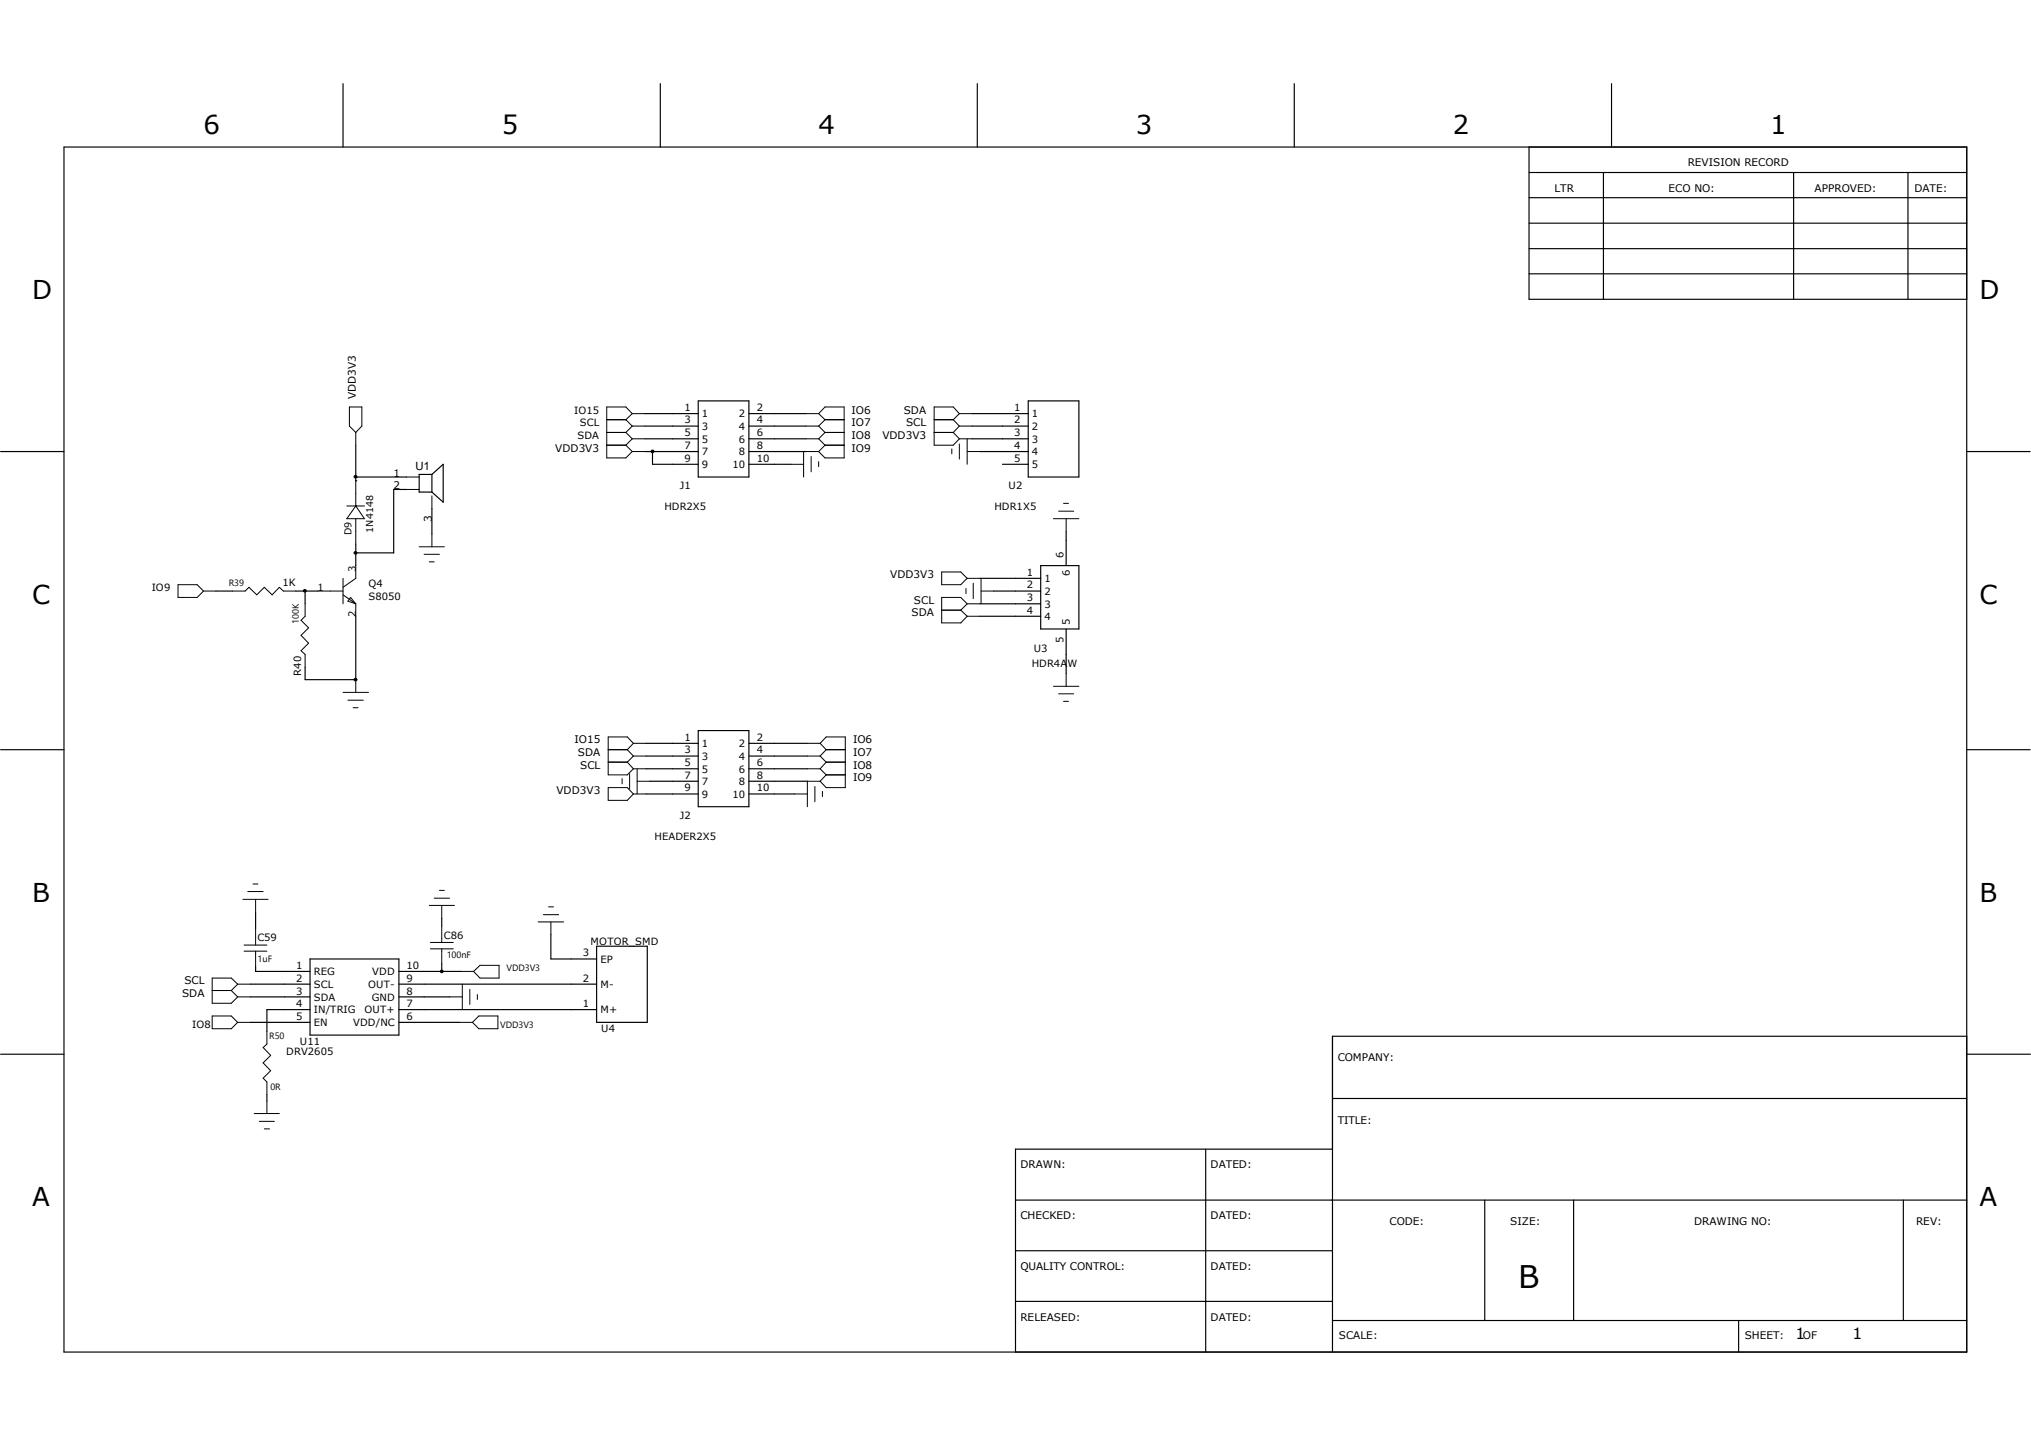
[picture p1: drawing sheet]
<svg xmlns="http://www.w3.org/2000/svg" width="297mm" height="210mm" viewBox="0 0 297 210" stroke-linecap="round" stroke-linejoin="round" font-family="sans-serif">
<g fill="none" stroke="#000" stroke-width=".17">
<path d="M50.2 12.2v9.3M96.6 12.2v9.3M142.9 12.2v9.3M189.3 12.2v9.3M235.7 12.2v9.3M9.4 21.5h278.2v176.2h-278.2zM223.6 25.2h64M223.6 28.9h64M223.6 36.4h64M223.6 21.5v22.3h64M223.6 32.6h64M234.5 25.2v18.6"/>
<path d="M262.3 25.2v18.6M279 25.2v18.6M102.1 58.6h7.4v11.2h-7.4zM150.4 58.6h7.4v11.2h-7.4zM223.6 40h64M.1 66h9.3M52 69.8h.1M52 70.3h.1M52 69.8h7.4M52 65.1v5.2M52 79.6v3.1M59.4 71.6h-1.8v9.3h-5.6"/>
<path d="M63.2 69.4h-1.9v2.6h1.9M63.2 69.4v2.6M63.2 74.4v3.7M63.2 69.4l1.6-1.5v5.5l-1.6-1.4M94.3 66h7.8M94.3 60.5h7.8M94.3 62.3h7.8M94.3 64.2h7.8M95.4 66v1.9h6.7M109.5 66h8.4M109.5 60.5h8.4M109.5 62.3h8.4"/>
<path d="M109.5 64.2h8.4M109.5 67.9h6.2M142.2 60.5h8.2M142.2 62.3h8.2M142.2 64.2h8.2M143.3 66h7.1M146.6 67.9h3.8M155.9 77.7v5M287.6 66h9.3M31.6 86.4h2.4M43.3 86.4h3.1M44.6 86.4v1.9"/>
<path d="M44.6 97.6v1.8h7.4M52 99.4h.1M52 90.1v9.3M143.3 84.6h8.9M143.3 88.3h8.9M143.3 90.1h8.9M145.3 86.4h6.9M152.2 82.7h5.6v9.3h-5.6zM155.9 92v6.5M.1 109.6h9.3M94.5 108.7h7.6M94.5 110.6h7.6"/>
<path d="M94.5 112.4h7.6M94.5 116.1h7.6M95 114.3h7.1M102.1 106.8h7.4v11.2h-7.4zM109.5 108.7h8.6M109.5 110.6h8.6M109.5 112.4h8.6M109.5 114.3h8.6M109.5 116.1h6.7M287.6 109.6h9.3M37.4 133.4v2.4M64.6 134.3v1.1"/>
<path d="M80.6 136.7v3.6h6.6M87.2 138.4h7.5v11.1h-7.5zM.1 154.2h9.3M36.6 143.9h8.7M36.6 145.8h8.7M36.6 149.5h8.7M37.4 141.4v.7h7.9M45.3 140.3h13v11.1h-13zM45.3 147.7h-6.3v3.1M58.3 142.1h9.1M58.3 143.9h28.9M58.3 145.8h7.4"/>
<path d="M58.3 147.7h28.9M58.3 149.5h8.9M64.6 141v1.1M287.6 151.6h-92.7v46.1M287.7 154.2h9.2M39 160.1v.9M148.5 175.5h139.1M176.3 168.1v29.6M194.9 160.7h92.7M194.9 168.1h-46.4v29.6M217.1 175.5v17.6M230.1 175.5v17.6"/>
<path d="M278.3 175.5v17.6M148.5 182.9h46.4M148.5 190.3h46.4M194.9 193.1h92.7M254.3 193.1v4.6"/>
</g>
<g fill="none" stroke="#000" stroke-width=".15">
<path d="M51.1 59.5h1.8v2.8l-.9 .9-.9-.9zM50.7 74h2.6M52 74h.1M52 63.2v1.9M52 70.3v3.7M52 75.9v3.7M52 74l1.3 1.9h-2.6zM59.4 71.6h1.9M59.4 69.8h1.9M61.3 80h3.7M63.2 72.5v1.9M63.2 78.1v1.9"/>
<path d="M88.7 61.4h2.8M88.7 63.2h2.8M88.7 65.1h2.8M91.5 61.4l1 .9M91.5 63.2l1 1M91.5 65.1l1 .9M92.5 60.5h1.8M92.5 60.5l-1 .9M92.5 60.5l-1-1h-2.8v7.5h2.8l1-1M92.5 62.3h1.8M92.5 62.3l-1 .9M92.5 64.2h1.8"/>
<path d="M92.5 64.2l-1 .9M92.5 66h1.8M115.7 67.9h1.8M117.5 66v3.8M117.9 60.5h1.8M117.9 62.3h1.8M117.9 64.2h1.8M117.9 66h1.8M118.6 66.8v2.2M119.7 60.5l.9-1h2.8v7.5h-2.8l-.9-1M119.7 60.5l.9 .9M119.7 62.3l.9 .9"/>
<path d="M119.7 64.2l.9 .9M119.7 67.5v.7M120.6 61.4h2.8M120.6 63.2h2.8M120.6 65.1h2.8M120.6 61.4l-.9 .9M120.6 63.2l-.9 1M120.6 65.1l-.9 .9M136.6 61.4h2.8M136.6 63.2h2.8M139.2 65.7v.7M139.4 61.4l.9 .9"/>
<path d="M139.4 63.2l.9 1M140.3 60.5h1.9M140.3 60.5l-.9-1h-2.8v5.6h2.8l.9-.9M140.3 62.3h1.9M140.3 64.2h1.9M140.3 60.5l-.9 .9M140.3 62.3l-.9 .9M140.3 64.9v2.2M141.4 66h1.9M141.4 64.2v3.7M154.1 75.9h3.7M154.8 74.8h2.2"/>
<path d="M155.5 73.6h.8M155.9 75.9v1.8M26 85.5h2.8l1 .9-1 1h-2.8zM29.8 86.4h1.8M34 86.4h1.9l.5-.5 1.1 1.1 1.2-1.1 1.1 1.1 1.1-1.1 .5 .5h1.9M44.6 88.3v1.8l-.6 .6 1.1 1.1-1.1 1.1 1.1 1.2-1.1 1.1 .6 .5v1.9M46.4 86.4h3.8M50.2 87l1.8 1.3M50.2 84.6v3.7M51.3 87.4l.7 .9-1.1-.4zM52 82.7v1.9l-1.8 1.3M52 88.3v1.8"/>
<path d="M52 99.4v1.9M62 81.1h2.3M62.8 82.2h.7M137.7 83.7h2.8l.9 .9-.9 .9h-2.8zM137.7 89.2h2.8M140.5 89.2l.9 .9M141.3 86.1v.7M141.4 84.6h1.9M141.4 88.3l-.9-.9h-2.8v3.7h2.8l.9-1M141.4 88.3h1.9M141.4 88.3l-.9 .9M141.4 90.1h1.9"/>
<path d="M142.3 85.3v2.2M143.5 86.4h1.8M143.5 84.6v3.7M155.9 98.5v1.9M50.2 101.3h3.7M50.9 102.4h2.2M51.6 103.5h.8M88.9 109.6h2.8M88.9 115.2h2.8l.9 .9-.9 1h-2.8zM88.9 111.5h2.8M91 113.9v.7M91.7 109.6l.9 1"/>
<path d="M91.7 111.5l.9 .9M92.1 113.2v2.2M92.6 108.7h1.9M92.6 108.7l-.9 .9M92.6 108.7l-.9-.9h-2.8v5.5h2.8l.9-.9M92.6 110.6h1.9M92.6 110.6l-.9 .9M92.6 112.4h1.9M92.6 116.1h1.9M93.2 114.3h1.8M93.2 112.4v3.7M116.2 116.1h1.9"/>
<path d="M118.1 108.7h1.8M118.1 110.6h1.8M118.1 112.4h1.8M119.2 115v2.3M119.9 108.7l.9-.9h2.8v7.4h-2.8l-.9-.9M119.9 114.3h-1.8v3.7M119.9 108.7l.9 .9M119.9 110.6l.9 .9M119.9 112.4l.9 .9M120.3 115.7v.8M120.8 109.6h2.8M120.8 111.5h2.8"/>
<path d="M120.8 113.3h2.8M120.8 109.6l-.9 1M120.8 111.5l-.9 .9M120.8 113.3l-.9 1M154.1 100.4h3.7M154.8 101.5h2.2M155.5 102.6h.8M35.5 131.5h3.7M35.7 138.2h3.3M35.7 139.1h3.3M36.2 130.4h2.3M37 129.3h.7"/>
<path d="M37.4 131.5v1.9M37.4 135.8v2.4M37.4 139.1v2.3M62.8 132.4h3.7M62.9 137.8h3.4M62.9 138.8h3.4M63.5 131.4h2.2M64.3 130.2h.7M64.6 132.4v1.9M64.6 135.4v2.4M64.6 138.8v2.2M78.7 134.8h3.7"/>
<path d="M79.5 133.8h2.2M80.2 132.6h.7M80.6 134.8v1.9M31 144.9h2.8M31 148.6h2.8l1 .9-1 1h-2.8zM33.8 144.9l1 .9M34.8 143.9h1.8M34.8 143.9l-1 1M34.8 143.9l-1-.9h-2.8v3.7h2.8l1-.9M34.8 145.8h1.8M34.8 149.5h1.8M39 150.8v1.9l-.5 .5 1.1 1.1-1.1 1.1 1.1 1.2-1.1 1.1 .5 .5v1.9"/>
<path d="M65.7 145.8h1.9M67.2 149.5h1.9M67.4 142.1h1.9M67.6 143.9v3.8M68.7 144.7v2.2M69.3 142.1l.9-.9h2.8v1.8h-2.8zM69.8 145.5v.7M70 148.6h2.8v1.9h-2.8l-.9-1zM37.2 162.9h3.7M37.9 164h2.2M38.7 165.1h.7M39 161v1.9"/>
</g>
<g fill="#000" stroke="#000" stroke-width=".15">
<circle cx="52" cy="69.7" r=".2"/>
<circle cx="95.4" cy="66" r=".2"/>
<circle cx="44.6" cy="86.4" r=".2"/>
<circle cx="52" cy="80.9" r=".2"/>
<circle cx="52" cy="99.4" r=".2"/>
<circle cx="64.6" cy="142.1" r=".2"/>
</g>
<text font-size="4.6" x="222" y="188.3">B</text>
<g font-size="3.8">
<text x="29.8" y="19.6">6</text>
<text x="73.4" y="19.6">5</text>
<text x="119.7" y="19.6">4</text>
<text x="166.1" y="19.6">3</text>
<text x="212.5" y="19.6">2</text>
<text x="258.9" y="19.6">1</text>
<text x="4.7" y="43.8">D</text>
<text x="289.5" y="43.8">D</text>
<text x="4.7" y="88.3">C</text>
<text x="289.5" y="88.3">C</text>
<text x="4.7" y="131.9">B</text>
<text x="289.5" y="131.9">B</text>
<text x="4.7" y="176.4">A</text>
<text x="289.5" y="176.4">A</text>
</g>
<g font-size="2.3">
<text x="262.6" y="195.8">1</text>
<text x="270.9" y="195.8">1</text>
</g>
<text font-size="1.7" x="60.7" y="68.8">U1</text>
<g font-size="1.5">
<text x="227.3" y="28">LTR</text>
<text x="244" y="28">ECO NO:</text>
<text x="246.8" y="24.3">REVISION RECORD</text>
<text x="265.3" y="28">APPROVED:</text>
<text x="280" y="28">DATE:</text>
<text x="52" y="58.4" transform="rotate(-90 52 58.4)">VDD3V3</text>
<text x="83.9" y="60.5">IO15</text>
<text x="84.5" y="64.2">SDA</text>
<text x="84.8" y="62.3">SCL</text>
<text x="100.1" y="60.1">1</text>
<text x="100.1" y="61.9">3</text>
<text x="100.1" y="63.8">5</text>
<text x="100.1" y="65.7">7</text>
<text x="102.7" y="61">1</text>
<text x="102.7" y="62.9">3</text>
<text x="102.7" y="64.7">5</text>
<text x="108" y="61">2</text>
<text x="108" y="62.9">4</text>
<text x="108" y="64.7">6</text>
<text x="110.7" y="60.1">2</text>
<text x="110.7" y="61.9">4</text>
<text x="110.7" y="63.8">6</text>
<text x="110.7" y="65.7">8</text>
<text x="124.5" y="60.5">IO6</text>
<text x="124.5" y="62.3">IO7</text>
<text x="124.5" y="64.2">IO8</text>
<text x="129" y="64.2">VDD3V3</text>
<text x="132.2" y="60.5">SDA</text>
<text x="132.5" y="62.3">SCL</text>
<text x="148.3" y="60.1">1</text>
<text x="148.3" y="61.9">2</text>
<text x="148.3" y="63.8">3</text>
<text x="148.3" y="65.7">4</text>
<text x="150.9" y="61">1</text>
<text x="150.9" y="62.9">2</text>
<text x="150.9" y="64.7">3</text>
<text x="57.5" y="71.6">2</text>
<text x="57.5" y="69.8">1</text>
<text x="81.2" y="66">VDD3V3</text>
<text x="99.4" y="71.6">J1</text>
<text x="100.1" y="67.5">9</text>
<text x="102.7" y="66.6">7</text>
<text x="102.7" y="68.5">9</text>
<text x="107.1" y="68.5">10</text>
<text x="108" y="66.6">8</text>
<text x="110.7" y="67.5">10</text>
<text x="124.5" y="66">IO9</text>
<text x="147.5" y="71.6">U2</text>
<text x="148.3" y="67.5">5</text>
<text x="150.9" y="66.6">4</text>
<text x="150.9" y="68.5">5</text>
<text x="63.2" y="76.3" transform="rotate(-90 63.2 76.3)">3</text>
<text x="97.2" y="74.6">HDR2X5</text>
<text x="145.4" y="74.6">HDR1X5</text>
<text x="52" y="83.6" transform="rotate(-90 52 83.6)">3</text>
<text x="155.5" y="81.6" transform="rotate(-90 155.5 81.6)">6</text>
<text x="22.2" y="86.4">IO9</text>
<text x="41.3" y="85.7">1K</text>
<text x="46.4" y="86.4">1</text>
<text x="53.9" y="85.9">Q4</text>
<text x="53.9" y="87.7">S8050</text>
<text x="130.2" y="84.6">VDD3V3</text>
<text x="133.6" y="88.3">SCL</text>
<text x="150.2" y="84.2">1</text>
<text x="150.2" y="86.1">2</text>
<text x="150.2" y="87.9">3</text>
<text x="150.2" y="89.8">4</text>
<text x="152.7" y="85.1">1</text>
<text x="152.7" y="87">2</text>
<text x="152.7" y="88.9">3</text>
<text x="156.5" y="84.2" transform="rotate(-90 156.5 84.2)">6</text>
<text x="52" y="90.2" transform="rotate(-90 52 90.2)">2</text>
<text x="133.3" y="90.1">SDA</text>
<text x="151.2" y="95.3">U3</text>
<text x="152.7" y="90.7">4</text>
<text x="155.5" y="94.1" transform="rotate(-90 155.5 94.1)">5</text>
<text x="156.5" y="91.4" transform="rotate(-90 156.5 91.4)">5</text>
<text x="44" y="98.8" transform="rotate(-90 44 98.8)">R40</text>
<text x="150.9" y="97.6">HDR4AW</text>
<text x="84" y="108.7">IO15</text>
<text x="84.5" y="110.6">SDA</text>
<text x="84.8" y="112.4">SCL</text>
<text x="100.1" y="108.3">1</text>
<text x="100.1" y="110.2">3</text>
<text x="100.1" y="112.1">5</text>
<text x="100.1" y="113.9">7</text>
<text x="102.7" y="109.3">1</text>
<text x="102.7" y="111.1">3</text>
<text x="102.7" y="113">5</text>
<text x="108" y="109.3">2</text>
<text x="108" y="111.1">4</text>
<text x="108" y="113">6</text>
<text x="110.7" y="108.3">2</text>
<text x="110.7" y="110.2">4</text>
<text x="110.7" y="112.1">6</text>
<text x="110.7" y="113.9">8</text>
<text x="124.8" y="108.7">IO6</text>
<text x="124.8" y="110.6">IO7</text>
<text x="124.8" y="112.4">IO8</text>
<text x="81.4" y="116.1">VDD3V3</text>
<text x="99.4" y="119.8">J2</text>
<text x="100.1" y="115.7">9</text>
<text x="102.7" y="114.8">7</text>
<text x="102.7" y="116.7">9</text>
<text x="107.1" y="116.7">10</text>
<text x="108" y="114.8">8</text>
<text x="110.7" y="115.7">10</text>
<text x="124.8" y="114.3">IO9</text>
<text x="95.7" y="122.9">HEADER2X5</text>
<text x="37.6" y="137.7">C59</text>
<text x="64.9" y="137.3">C86</text>
<text x="27" y="143.9">SCL</text>
<text x="43.3" y="141.7">1</text>
<text x="43.3" y="143.6">2</text>
<text x="45.9" y="142.6">REG</text>
<text x="54.4" y="142.6">VDD</text>
<text x="59.4" y="143.6">9</text>
<text x="59.4" y="141.7">10</text>
<text x="85.2" y="143.6">2</text>
<text x="85.2" y="139.9">3</text>
<text x="86.4" y="138.2">MOTOR_SMD</text>
<text x="87.8" y="140.8">EP</text>
<text x="26.6" y="145.8">SDA</text>
<text x="43.3" y="145.5">3</text>
<text x="43.3" y="147.3">4</text>
<text x="43.3" y="149.1">5</text>
<text x="45.9" y="144.5">SCL</text>
<text x="45.9" y="146.3">SDA</text>
<text x="45.9" y="148.2">IN/TRIG</text>
<text x="53.3" y="148.2">OUT+</text>
<text x="53.8" y="144.5">OUT-</text>
<text x="54.4" y="146.3">GND</text>
<text x="59.4" y="149.1">6</text>
<text x="59.4" y="147.3">7</text>
<text x="59.4" y="145.5">8</text>
<text x="85.2" y="147.3">1</text>
<text x="87.8" y="148.2">M+</text>
<text x="87.8" y="144.5">M-</text>
<text x="28.1" y="150.3">IO8</text>
<text x="41.9" y="154.3">DRV2605</text>
<text x="43.9" y="152.9">U11</text>
<text x="45.9" y="150.1">EN</text>
<text x="51.6" y="150.1">VDD/NC</text>
<text x="87.9" y="150.9">U4</text>
<text x="195.6" y="155.1">COMPANY:</text>
<text x="195.6" y="164.4">TITLE:</text>
<text x="149.2" y="170.9">DRAWN:</text>
<text x="177" y="170.9">DATED:</text>
<text x="149.2" y="178.3">CHECKED:</text>
<text x="177" y="178.3">DATED:</text>
<text x="203.2" y="179.2">CODE:</text>
<text x="220.9" y="179.2">SIZE:</text>
<text x="247.7" y="179.2">DRAWING NO:</text>
<text x="280.2" y="179.2">REV:</text>
<text x="149.2" y="185.7">QUALITY CONTROL:</text>
<text x="177" y="185.7">DATED:</text>
<text x="149.2" y="193.1">RELEASED:</text>
<text x="177" y="193.1">DATED:</text>
<text x="195.8" y="195.9">SCALE:</text>
<text x="255.1" y="195.9">SHEET:</text>
<text x="263.7" y="195.9">OF</text>
</g>
<g font-size="1.4">
<text x="54.6" y="77.9" transform="rotate(-90 54.6 77.9)">1N4148</text>
<text x="51.4" y="78.3" transform="rotate(-90 51.4 78.3)">D9</text>
</g>
<g font-size="1.3">
<text x="33.4" y="85.7">R39</text>
<text x="43.7" y="91.2" transform="rotate(-90 43.7 91.2)">100K</text>
<text x="37.7" y="140.6">1uF</text>
<text x="65.3" y="140.1">100nF</text>
<text x="74.1" y="142.1">VDD3V3</text>
<text x="39.4" y="152">R50</text>
<text x="73.2" y="150.3">VDD3V3</text>
<text x="39.5" y="159.4">0R</text>
</g>
</svg>
